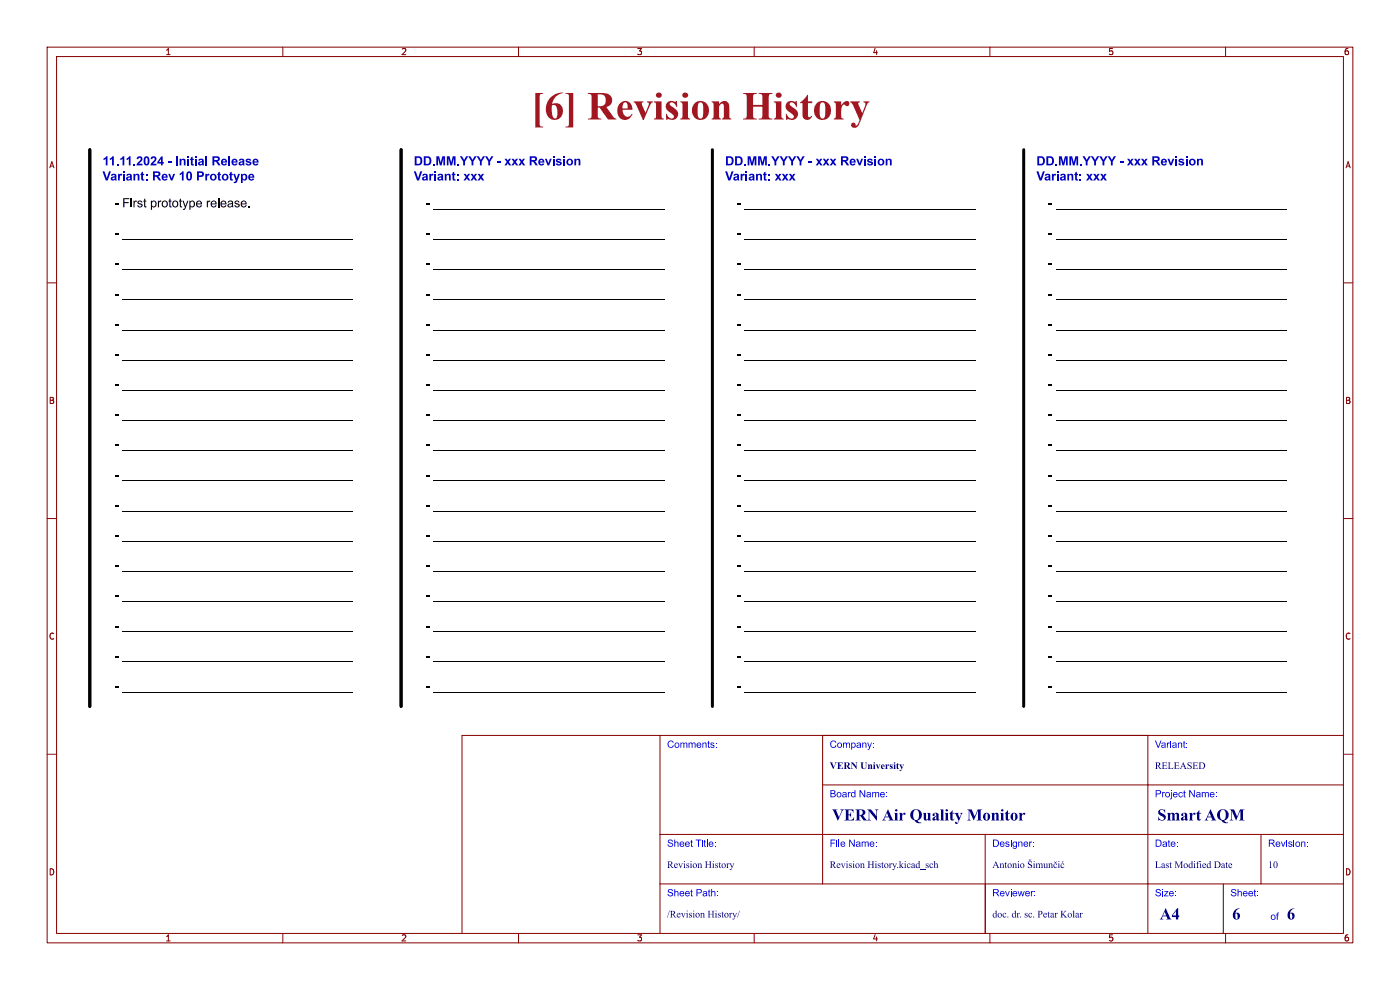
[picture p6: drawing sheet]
<svg xmlns="http://www.w3.org/2000/svg" width="297mm" height="210mm" viewBox="0 0 297 210" stroke-linecap="round" stroke-linejoin="round" font-family="sans-serif">
<g fill="none" stroke="#840000" stroke-width=".21">
<path d="M10 10h277v190h-277zM12 12h273v186h-273zM60 10v2M110 10v2M160 10v2M210 10v2M260 10v2M10 60h2M285 60h2M10 110h2M285 110h2M10 160h2"/>
<path d="M285 160h2M267.5 177v10.5M285 166.5h-41.5v31.5M285 177h-76v21M60 198v2M110 198v2M160 198v2M209 187.5h76M210 198v2M259.5 187.5v10.5M260 198v2"/>
</g>
<g fill="#00007f">
<path d="M211.3 182.7l.7 1.4h-.5l.1-.1-.1-.3h-.6l-.1 .3 .2 .1h-.5l.4-.5h.5l-.2-.6-.3 .6z"/>
<path d="M212 183.3l.4-.2v.2l.4-.1 .3 .9h-.5l.2-.1v-.5a.2 .2 0 0 0-.2-.2 .2 .2 0 0 0-.2 .1v.6l.1 .1h-.4l.1-.6z"/>
<path d="M213.4 182.9v.3h.2h-.2v.7h.3l-.3 .3-.1-.2-.1-.8h-.1z"/>
<path d="M213.9 183.3a.47 .47 0 0 1 .7 .1 .47 .47 0 0 1-.3 .7 .47 .47 0 0 1-.6-.5h.2a.34 .34 0 0 0 .1 .4 .34 .34 0 0 0 .5-.1 .34 .34 0 0 0-.1-.4l-.2-.3-.3 .4h-.2z"/>
<path d="M214.7 183.3l.4-.2v.2l.4-.1 .3 .9h-.5l.1-.1v-.5a.2 .2 0 0 0-.1-.2 .2 .2 0 0 0-.2 .1v.6l.1 .1h-.5l.2-.6z"/>
<path d="M215.8 183.3l.4-.2v.9l.1 .1h-.5l.2-.1v-.5z"/>
<path d="M216.6 183.3a.47 .47 0 0 1 .7 .1 .47 .47 0 0 1-.3 .7 .47 .47 0 0 1-.6-.5h.2a.34 .34 0 0 0 .1 .4 .34 .34 0 0 0 .5-.1 .34 .34 0 0 0-.1-.4l-.3-.3-.2 .4h-.2z"/>
<path d="M218.2 182.8l.7-.1-.1 .5a.28 .28 0 0 0-.2-.5 .28 .28 0 0 0-.2 .5 .5 .5 0 0 1 .5 .3 .5 .5 0 0 1-.2 .6l-.6 .1v-.5a.39 .39 0 0 0 .3 .3 .39 .39 0 0 0 .4-.2l-.1-.2a.57 .57 0 0 1-.5-.8z"/>
<path d="M218.2 182.2l.3 .3 .3-.3-.2 .4h-.2z"/>
<path d="M219.1 183.3l.4-.2v.9l.1 .1h-.4l.1-.1v-.5z"/>
<path d="M219.7 183.3l.3-.2v.2l.3-.2 .3 .2 .4-.1 .3 .9h-.5l.2-.1v-.5l-.2-.2-.2 .1v.6l.1 .1h-.4l.1-.1v-.5l-.1-.2-.3 .1v.6l.2 .1h-.5l.1-.6z"/>
<path d="M221.3 183.2h.3v.7l.2 .1 .2-.1v-.6l-.1-.1h.3v.7l.2 .1-.4 .2v-.2l-.4 .1-.1-.8z"/>
<path d="M222.4 183.3l.3-.2v.2l.4-.1 .3 .9h-.5l.2-.1v-.5a.2 .2 0 0 0-.2-.2 .2 .2 0 0 0-.2 .1v.6l.1 .1h-.4l.1-.6z"/>
<path d="M223.6 183.3l.5-.1 .1 .1-.1 .1a.31 .31 0 0 0-.4-.1 .31 .31 0 0 0 0 .5l.2 .2 .3-.2a.43 .43 0 0 1-.6 .3 .43 .43 0 0 1 0-.8z"/>
<path d="M223.6 182.7l.3 .2 .3-.2-.2 .3h-.2z"/>
<path d="M224.4 183.3l.3-.2v.9l.2 .1h-.5l.1-.1 .1-.5z"/>
<path d="M225.1 183.3l.5-.1 .2 .1-.1 .1a.31 .31 0 0 0-.5-.1 .31 .31 0 0 0 0 .5l.3 .2 .3-.2a.43 .43 0 0 1-.7 .3 .43 .43 0 0 1 0-.8z"/>
<path d="M225.4 182.7h.2l-.3 .3z"/>
<circle cx="216.1" cy="182.8" r=".11"/>
<circle cx="219.4" cy="182.8" r=".11"/>
<circle cx="224.6" cy="182.8" r=".11"/>
</g>
<path d="M140 156v42M174.5 156v31.5M243.5 156v10.5h-69M285 156h-187v42M140 177h69M140 187.5h69v10.5" fill="none" stroke="#840000" stroke-width=".21"/>
<g fill="#0000c2">
<path d="M88 33.1h.7a.97 .97 0 0 1 .9 1 .97 .97 0 0 1-.9 1h-.7v-.3h.7a.66 .66 0 0 0 .5-.8 .66 .66 0 0 0-.8-.5v1.3h-.4z"/>
<path d="M89.9 33.1h.7a.97 .97 0 0 1 .9 1 .97 .97 0 0 1-.9 1h-.7v-.3h.7a.66 .66 0 0 0 .5-.8 .66 .66 0 0 0-.8-.5v1.3h-.4z"/>
<path d="M92.6 33.1h.5l.4 1.4 .3-1.4h.6v2h-.3v-1.5l-.4 1.5h-.4l-.4-1.5v1.5h-.3z"/>
<path d="M94.8 33.1h.6l.3 1.4 .4-1.4h.5v2h-.3v-1.5l-.4 1.5h-.4l-.4-1.5v1.5h-.3z"/>
<path d="M97.6 33.1h.4l.5 .8 .4-.8h.5l-.8 1.2v.8h-.3v-.8z"/>
<path d="M99.3 33.1h.5l.4 .8 .5-.8h.4l-.7 1.2v.8h-.4v-.8z"/>
<path d="M101.1 33.1h.5l.4 .8 .5-.8h.4l-.7 1.2v.8h-.4v-.8z"/>
<path d="M102.9 33.1h.4l.5 .8 .4-.8h.5l-.7 1.2v.8h-.4v-.8z"/>
<path d="M112.4 33.1h.8a.56 .56 0 0 1 .7 .4 .56 .56 0 0 1-.5 .7l.7 .9h-.5l-.4-.7-.3-.1-.1 .8h-.4v-1.1h.7a.29 .29 0 0 0 .4-.4 .29 .29 0 0 0-.4-.1h-.3v.5h-.4z"/>
<path d="M117.3 33.1h.3v.4h-.3z"/>
<path d="M119.5 33.1h.4v.4h-.4z"/>
<path d="M87.8 36.3h.4l.5 1.5 .5-1.5h.4l-.7 2h-.4z"/>
<path d="M96 36.6l.4-.2v.5h.2v.3h-.2v.8h.2l.1 .3h-.2a.39 .39 0 0 1-.4-.1 .39 .39 0 0 1-.1-.4v-.6h-.2z"/>
</g>
<g fill="#000">
<path d="M24.4 49.6h.7v.2h-.7zM24.4 56h.7v.2h-.7zM26.1 42h1.3v.3h-1v.6h.9v.2h-.9v.9h-.3zM27.7 42h.3v.3h-.3zM30.6 42.2l.2-.1v.5h.2v.2h-.2v.8l.3 .4-.5-.1v-1.1h-.2zM35.9 42.2l.2-.1v.5h.3v.2h-.3v.8l.3 .4-.5-.1v-1.1h-.2v-.2h.2zM38.1 42.2l.3-.1v.5h.2v.2h-.2v.8l.2 .4-.4-.1-.1-1.1h-.1v-.2h.1zM46.2 42h.3v2h-.3zM24.4 62.4h.7v.2h-.7zM24.4 68.8h.7v.2h-.7zM24.4 75.2h.7v.2h-.7zM24.4 81.6h.7v.2h-.7z"/>
<path d="M24.4 88h.7v.2h-.7zM24.4 94.4h.7v.2h-.7zM24.4 100.8h.7v.2h-.7zM24.4 107.2h.7v.2h-.7zM24.4 113.6h.7v.2h-.7zM24.4 120h.7v.2h-.7zM24.4 126.4h.7v.2h-.7zM24.4 132.8h.7v.2h-.7zM24.4 139.2h.7v.2h-.7zM24.4 145.6h.7v.2h-.7z"/>
</g>
<g fill="#0000c2">
<path d="M22 33.6l.5-.5h.3v2h-.4v-1.4l-.4 .3z"/>
<path d="M23.3 33.6l.5-.5h.3v2h-.3v-1.4l-.5 .3z"/>
<path d="M24.8 34.7h.3v.4h-.3z"/>
<path d="M25.5 33.6l.6-.5h.3v2h-.4v-1.4l-.5 .3z"/>
<path d="M26.9 33.6l.5-.5h.3v2h-.4v-1.4l-.4 .3z"/>
<path d="M28.3 34.7h.4v.4h-.4z"/>
<path d="M29.2 33.3a.66 .66 0 0 1 1 .2 .66 .66 0 0 1-.4 .9l-.3 .3h.7v.4h-1.3l.2-.4a1.51 1.51 0 0 0 .7-1.2 .27 .27 0 0 0-.3 0 .27 .27 0 0 0-.2 .3l-.3-.1z"/>
<path d="M30.7 33.3a.72 .72 0 0 1 .9 .1 .72 .72 0 0 1 .1 .8 .67 .67 0 0 1-.7 .9 .67 .67 0 0 1-.5-1h.4v.3a.28 .28 0 0 0 .3 .4 .28 .28 0 0 0 .1-.5v-.5a.28 .28 0 0 0-.3-.3 .28 .28 0 0 0-.1 .4v.2h-.4z"/>
<path d="M32.1 33.3a.66 .66 0 0 1 1.1 .2 .66 .66 0 0 1-.4 .9l-.3 .3h.7v.4h-1.3l.1-.4a1.51 1.51 0 0 0 .8-1.2 .27 .27 0 0 0-.3 0 .27 .27 0 0 0-.2 .3l-.4-.1z"/>
<path d="M34.2 33.2h.3v1.2h.2v.3h-.2v.4h-.3v-.4h-.8v-.3h.8v-.7l-.5 .7h-.3z"/>
<path d="M35.7 34.2h.7v.4h-.7z"/>
<path d="M37.4 33.1h.3v2h-.3z"/>
<path d="M38.1 33.7h.3v.2a.5 .5 0 0 1 .6-.2 .5 .5 0 0 1 .4 .5v.9h-.4v-.7a.32 .32 0 0 0-.3-.5 .32 .32 0 0 0-.2 .5v.7h-.4z"/>
<path d="M39.7 33.1h.4v.4h-.4z"/>
<path d="M39.7 33.7h.4v1.4h-.4z"/>
<path d="M40.5 33.4l.4-.2v.5h.2v.3h-.2v.8h.2v.3h-.2a.39 .39 0 0 1-.3-.1 .39 .39 0 0 1-.1-.4v-.6h-.2z"/>
<path d="M41.4 33.1h.3v.4h-.3z"/>
<path d="M41.4 33.7h.3v1.4h-.3z"/>
<path d="M42.2 33.8a.62 .62 0 0 1 .6-.1 .62 .62 0 0 1 .4 .5l.1 .9h-.4v-.2l-.6 .2-.3-.4 .7 .1 .2-.4-.5 .3h-.4l.1-.2 .8-.4-.2-.2-.3 .2-.4-.1z"/>
<path d="M43.6 33.1h.4v2h-.4z"/>
<path d="M45.1 33.1h.8a.56 .56 0 0 1 .7 .4 .56 .56 0 0 1-.5 .7l.7 .9h-.5l-.5-.7-.3-.1v.8h-.4v-1.1h.7a.29 .29 0 0 0 .4-.4 .29 .29 0 0 0-.4-.1h-.3v.5h-.4z"/>
<path d="M47.1 33.9a.67 .67 0 0 1 .8-.2 .67 .67 0 0 1 .3 .8h-.9a.28 .28 0 0 0 .1 .3 .28 .28 0 0 0 .4-.1h.4a.68 .68 0 0 1-.9 .4 .68 .68 0 0 1-.4-.9h.9a.28 .28 0 0 0-.3-.3 .28 .28 0 0 0-.2 .3h-.4z"/>
<path d="M48.5 33.1h.3v2h-.3z"/>
<path d="M49.3 33.9a.67 .67 0 0 1 .8-.2 .67 .67 0 0 1 .3 .8h-.9a.28 .28 0 0 0 .2 .3 .28 .28 0 0 0 .3-.1h.4a.68 .68 0 0 1-.9 .4 .68 .68 0 0 1-.4-.9h.9a.28 .28 0 0 0-.2-.3 .28 .28 0 0 0-.3 .3h-.4z"/>
<path d="M50.8 33.8a.62 .62 0 0 1 .6-.1 .62 .62 0 0 1 .4 .5l.1 .9h-.4v-.2l-.6 .2-.3-.4 .7 .1 .2-.4-.5 .3h-.4l.1-.2 .8-.4-.2-.2-.3 .2-.4-.1z"/>
<path d="M52.2 33.8l.7-.1 .4 .3h-.4a.23 .23 0 0 0-.2-.1 .23 .23 0 0 0-.2 .2h.1a.53 .53 0 0 1 .6 .3 .53 .53 0 0 1-.1 .6l-.5 .1-.4-.2-.1-.2 .3-.1 .3 .2 .3-.1-.6-.2a.39 .39 0 0 1-.2-.7z"/>
<path d="M53.7 33.9a.67 .67 0 0 1 .8-.2 .67 .67 0 0 1 .4 .8h-1a.28 .28 0 0 0 .2 .3 .28 .28 0 0 0 .4-.1h.3a.68 .68 0 0 1-.8 .4 .68 .68 0 0 1-.4-.9h.9a.28 .28 0 0 0-.3-.3 .28 .28 0 0 0-.3 .3h-.3z"/>
<path d="M21.7 36.3h.5l.5 1.5 .4-1.5h.4l-.7 2h-.4z"/>
<path d="M26.1 36.3h.4v.4h-.4z"/>
<path d="M30 36.6l.3-.2v.5h.3v.3h-.3v.8h.3v.3h-.2a.39 .39 0 0 1-.4-.1 .39 .39 0 0 1 0-.4v-.6h-.2z"/>
<path d="M32.5 36.3h.8a.56 .56 0 0 1 .7 .4 .56 .56 0 0 1-.5 .7l.7 .9h-.5l-.5-.7-.3-.1v.8h-.4v-1.1h.7a.29 .29 0 0 0 .4-.4 .29 .29 0 0 0-.4-.1h-.3v.5h-.4z"/>
<path d="M38.1 36.8l.6-.5h.3v2h-.4v-1.4l-.5 .3z"/>
<path d="M39.8 36.5a.72 .72 0 0 1 .8 .1 .72 .72 0 0 1 .1 .8 .67 .67 0 0 1-.7 .9 .67 .67 0 0 1-.5-1h.4v.3a.28 .28 0 0 0 .3 .4 .28 .28 0 0 0 .2-.5l-.1-.5a.28 .28 0 0 0-.3-.3 .28 .28 0 0 0-.1 .4v.2h-.4z"/>
<path d="M41.8 36.3h.6a.63 .63 0 0 1 .9 .6 .63 .63 0 0 1-.9 .6h-.2v.8h-.4v-1.1h.9a.3 .3 0 0 0 .1-.4 .3 .3 0 0 0-.4-.1h-.2v.5h-.4z"/>
<path d="M46.3 36.6l.3-.2v.5h.3v.3h-.3v.8h.3v.3h-.2a.39 .39 0 0 1-.4-.1 .39 .39 0 0 1 0-.4v-.6h-.2z"/>
<path d="M48.8 36.6l.3-.2v.5h.3v.3h-.3l.1 .8h.2v.3h-.2a.39 .39 0 0 1-.4-.1 .39 .39 0 0 1 0-.4v-.6h-.2z"/>
</g>
<g fill="#000">
<path d="M222.5 43.2h.7v.2h-.7zM222.5 49.6h.7v.2h-.7zM222.5 56h.7v.2h-.7zM222.5 62.4h.7v.2h-.7zM222.5 68.8h.7v.2h-.7zM222.5 75.2h.7v.2h-.7zM222.5 81.6h.7v.2h-.7zM222.5 88h.7v.2h-.7zM222.5 94.4h.7v.2h-.7zM222.5 100.8h.7v.2h-.7zM222.5 107.2h.7v.2h-.7zM222.5 113.6h.7v.2h-.7z"/>
<path d="M222.5 120h.7v.2h-.7zM222.5 126.4h.7v.2h-.7zM222.5 132.8h.7v.2h-.7zM222.5 139.2h.7v.2h-.7zM222.5 145.6h.7v.2h-.7z"/>
</g>
<g fill="#0000c2">
<path d="M220.1 33.1h.7a.97 .97 0 0 1 .9 1 .97 .97 0 0 1-.9 1h-.7v-.3h.6a.66 .66 0 0 0 .6-.8 .66 .66 0 0 0-.9-.5v1.3h-.3z"/>
<path d="M222 33.1h.7a.97 .97 0 0 1 .9 1 .97 .97 0 0 1-.9 1h-.7v-.3h.7a.66 .66 0 0 0 .5-.8 .66 .66 0 0 0-.8-.5v1.3h-.4z"/>
<path d="M224.6 33.1h.6l.4 1.4 .3-1.4h.6v2h-.4v-1.5l-.3 1.5h-.4l-.4-1.5v1.5h-.4z"/>
<path d="M226.9 33.1h.5l.4 1.4 .3-1.4h.6v2h-.3v-1.5l-.4 1.5h-.4l-.4-1.5v1.5h-.3z"/>
<path d="M229.6 33.1h.5l.4 .8 .5-.8h.4l-.7 1.2v.8h-.4v-.8z"/>
<path d="M231.4 33.1h.5l.4 .8 .5-.8h.4l-.7 1.2v.8h-.4v-.8z"/>
<path d="M233.2 33.1h.4l.5 .8 .4-.8h.5l-.7 1.2v.8h-.4v-.8z"/>
<path d="M235 33.1h.4l.5 .8 .4-.8h.5l-.7 1.2v.8h-.4v-.8z"/>
<path d="M244.5 33.1h.8a.56 .56 0 0 1 .7 .4 .56 .56 0 0 1-.5 .7l.7 .9h-.5l-.5-.7-.3-.1-.1 .8h-.3v-1.1h.7a.29 .29 0 0 0 .4-.4 .29 .29 0 0 0-.5-.1h-.3v.5h-.3z"/>
<path d="M249.3 33.1h.4v.4h-.4z"/>
<path d="M251.6 33.1h.3v.4h-.3z"/>
<path d="M219.9 36.3h.4l.5 1.5 .4-1.5h.5l-.7 2h-.4z"/>
<path d="M228.1 36.6l.3-.2v.5h.3v.3h-.3l.1 .8h.2v.3h-.2a.39 .39 0 0 1-.4-.1 .39 .39 0 0 1 0-.4v-.6h-.2z"/>
<path d="M154 33.1h.7a.97 .97 0 0 1 .9 1 .97 .97 0 0 1-.8 1h-.8v-.3h.7a.66 .66 0 0 0 .5-.8 .66 .66 0 0 0-.8-.5v1.3h-.4z"/>
<path d="M155.9 33.1h.8a.97 .97 0 0 1 .9 1 .97 .97 0 0 1-.9 1h-.8v-.3h.7a.66 .66 0 0 0 .5-.8 .66 .66 0 0 0-.8-.5v1.3h-.4z"/>
<path d="M158.6 33.1h.6l.3 1.4 .4-1.4h.6v2h-.4v-1.5l-.4 1.5h-.4l-.3-1.5v1.5h-.4z"/>
<path d="M160.8 33.1h.6l.4 1.4 .3-1.4h.6v2h-.4v-1.5l-.4 1.5h-.3l-.4-1.5v1.5h-.4z"/>
<path d="M163.6 33.1h.4l.5 .8 .4-.8h.5l-.7 1.2v.8h-.4v-.8z"/>
<path d="M165.4 33.1h.4l.5 .8 .4-.8h.5l-.7 1.2v.8h-.4v-.8z"/>
<path d="M167.2 33.1h.4l.5 .8 .4-.8h.4l-.7 1.2v.8h-.3v-.8z"/>
<path d="M168.9 33.1h.5l.4 .8 .5-.8h.4l-.7 1.2v.8h-.4v-.8z"/>
<path d="M178.4 33.1h.8a.56 .56 0 0 1 .8 .4 .56 .56 0 0 1-.5 .7l.6 .9h-.4l-.5-.7-.3-.1-.1 .8h-.4v-1.1h.8a.29 .29 0 0 0 .4-.4 .29 .29 0 0 0-.5-.1h-.3v.5h-.4z"/>
<path d="M183.3 33.1h.4v.4h-.4z"/>
<path d="M185.5 33.1h.4v.4h-.4z"/>
<path d="M153.8 36.3h.4l.5 1.5 .5-1.5h.4l-.7 2h-.4z"/>
<path d="M162 36.6l.4-.2v.5h.3v.3h-.3v.8h.3v.3h-.2a.39 .39 0 0 1-.4-.1 .39 .39 0 0 1-.1-.4v-.6h-.1z"/>
</g>
<g fill="#000">
<path d="M90.4 43.2h.7v.2h-.7zM90.4 49.6h.7v.2h-.7zM90.4 56h.7v.2h-.7zM156.5 43.2h.7v.2h-.7zM156.5 49.6h.7v.2h-.7zM156.5 56h.7v.2h-.7zM90.4 62.4h.7v.2h-.7zM90.4 68.8h.7v.2h-.7zM90.4 75.2h.7v.2h-.7zM156.5 62.4h.7v.2h-.7zM156.5 68.8h.7v.2h-.7zM156.5 75.2h.7v.2h-.7z"/>
<path d="M90.4 81.6h.7v.2h-.7zM90.4 88h.7v.2h-.7zM90.4 94.4h.7v.2h-.7zM156.5 81.6h.7v.2h-.7zM156.5 88h.7v.2h-.7zM156.5 94.4h.7v.2h-.7zM90.4 100.8h.7v.2h-.7zM90.4 107.2h.7v.2h-.7zM90.4 113.6h.7v.2h-.7zM156.5 100.8h.7v.2h-.7zM156.5 107.2h.7v.2h-.7zM156.5 113.6h.7v.2h-.7z"/>
<path d="M90.4 120h.7v.2h-.7zM90.4 126.4h.7v.2h-.7zM90.4 132.8h.7v.2h-.7zM90.4 139.2h.7v.2h-.7zM156.5 120h.7v.2h-.7zM156.5 126.4h.7v.2h-.7zM156.5 132.8h.7v.2h-.7zM156.5 139.2h.7v.2h-.7zM90.4 145.6h.7v.2h-.7zM156.5 145.6h.7v.2h-.7z"/>
</g>
<path d="M19 31.8v118.1M85.1 31.8v118.1M151.1 31.8v118.1M217.2 31.8v118.1" fill="none" stroke="#000" stroke-width=".63"/>
<text font-size="8.4" fill="#a21622" x="112.7" y="27.5">[6] RevisionHistory</text>
<g font-size="3.5" fill="#00007f">
<text x="176.5" y="175">VERN Air QualityMonitor</text>
<text x="245.5" y="175">SmartAQM</text>
<text x="246" y="196">A4</text>
<text x="261.4" y="196">6</text>
<text x="273" y="196">6</text>
</g>
<g font-size="2.7" fill="#0000c2">
<text x="21.7" y="39.4">Variant: Rev 10 Prototype</text>
<text x="87.8" y="36.2">DD.MM.YYYY - xxx Revision</text>
<text x="87.8" y="39.4">Variant: xxx</text>
<text x="153.8" y="36.2">DD.MM.YYYY - xxx Revision</text>
<text x="153.8" y="39.4">Variant: xxx</text>
<text x="219.9" y="36.2">DD.MM.YYYY - xxx Revision</text>
<text x="219.9" y="39.4">Variant: xxx</text>
</g>
<g font-size="2.7">
<text x="24.3" y="45.1">- First prototype release.</text>
<text x="90.3" y="45.1">- _________________________________</text>
<text x="156.4" y="45.1">- _________________________________</text>
<text x="222.4" y="45.1">- _________________________________</text>
<text x="24.3" y="51.5">- _________________________________</text>
<text x="90.3" y="51.5">- _________________________________</text>
<text x="156.4" y="51.5">- _________________________________</text>
<text x="222.4" y="51.5">- _________________________________</text>
<text x="24.3" y="57.9">- _________________________________</text>
<text x="90.3" y="57.9">- _________________________________</text>
<text x="156.4" y="57.9">- _________________________________</text>
<text x="222.4" y="57.9">- _________________________________</text>
<text x="24.3" y="64.3">- _________________________________</text>
<text x="90.3" y="64.3">- _________________________________</text>
<text x="156.4" y="64.3">- _________________________________</text>
<text x="222.4" y="64.3">- _________________________________</text>
<text x="24.3" y="70.7">- _________________________________</text>
<text x="90.3" y="70.7">- _________________________________</text>
<text x="156.4" y="70.7">- _________________________________</text>
<text x="222.4" y="70.7">- _________________________________</text>
<text x="24.3" y="77.1">- _________________________________</text>
<text x="90.3" y="77.1">- _________________________________</text>
<text x="156.4" y="77.1">- _________________________________</text>
<text x="222.4" y="77.1">- _________________________________</text>
<text x="24.3" y="83.5">- _________________________________</text>
<text x="90.3" y="83.5">- _________________________________</text>
<text x="156.4" y="83.5">- _________________________________</text>
<text x="222.4" y="83.5">- _________________________________</text>
<text x="24.3" y="89.9">- _________________________________</text>
<text x="90.3" y="89.9">- _________________________________</text>
<text x="156.4" y="89.9">- _________________________________</text>
<text x="222.4" y="89.9">- _________________________________</text>
<text x="24.3" y="96.3">- _________________________________</text>
<text x="90.3" y="96.3">- _________________________________</text>
<text x="156.4" y="96.3">- _________________________________</text>
<text x="222.4" y="96.3">- _________________________________</text>
<text x="24.3" y="102.7">- _________________________________</text>
<text x="90.3" y="102.7">- _________________________________</text>
<text x="156.4" y="102.7">- _________________________________</text>
<text x="222.4" y="102.7">- _________________________________</text>
<text x="24.3" y="109.1">- _________________________________</text>
<text x="90.3" y="109.1">- _________________________________</text>
<text x="156.4" y="109.1">- _________________________________</text>
<text x="222.4" y="109.1">- _________________________________</text>
<text x="24.3" y="115.5">- _________________________________</text>
<text x="90.3" y="115.5">- _________________________________</text>
<text x="156.4" y="115.5">- _________________________________</text>
<text x="222.4" y="115.5">- _________________________________</text>
<text x="24.3" y="121.9">- _________________________________</text>
<text x="90.3" y="121.9">- _________________________________</text>
<text x="156.4" y="121.9">- _________________________________</text>
<text x="222.4" y="121.9">- _________________________________</text>
<text x="24.3" y="128.3">- _________________________________</text>
<text x="90.3" y="128.3">- _________________________________</text>
<text x="156.4" y="128.3">- _________________________________</text>
<text x="222.4" y="128.3">- _________________________________</text>
<text x="24.3" y="134.7">- _________________________________</text>
<text x="90.3" y="134.7">- _________________________________</text>
<text x="156.4" y="134.7">- _________________________________</text>
<text x="222.4" y="134.7">- _________________________________</text>
<text x="24.3" y="141.1">- _________________________________</text>
<text x="90.3" y="141.1">- _________________________________</text>
<text x="156.4" y="141.1">- _________________________________</text>
<text x="222.4" y="141.1">- _________________________________</text>
<text x="24.3" y="147.5">- _________________________________</text>
<text x="90.3" y="147.5">- _________________________________</text>
<text x="156.4" y="147.5">- _________________________________</text>
<text x="222.4" y="147.5">- _________________________________</text>
</g>
<g font-size="2.1" fill="#00f">
<text x="141.5" y="159.2">Comments:</text>
<text x="176" y="159.2">Company:</text>
<text x="245" y="159.2">Variant:</text>
<text x="176" y="169.7">Board Name:</text>
<text x="245" y="169.7">Project Name:</text>
<text x="141.5" y="180.2">Sheet Title:</text>
<text x="176" y="180.2">File Name:</text>
<text x="210.5" y="180.2">Designer:</text>
<text x="245" y="180.2">Date:</text>
<text x="269" y="180.2">Revision:</text>
<text x="141.5" y="190.7">Sheet Path:</text>
<text x="210.5" y="190.7">Reviewer:</text>
<text x="245" y="190.7">Size:</text>
<text x="261" y="190.7">Sheet:</text>
<text x="269.5" y="195.7">of</text>
</g>
<g font-size="2.1" fill="#00007f">
<text x="176" y="163.7">VERN University</text>
<text x="245" y="163.7">RELEASED</text>
<text x="141.5" y="184.7">RevisionHistory</text>
<text x="176" y="184.7">RevisionHistory.kicad_sch</text>
<text x="245" y="184.7">LastModified Date</text>
<text x="269" y="184.7">10</text>
<text x="141.5" y="195.2">/RevisionHistory/</text>
<text x="210.5" y="195.2">doc.dr.sc.PetarKolar</text>
</g>
<g font-size="1.8" fill="#840000">
<text x="35" y="11.9">1</text>
<text x="85" y="11.9">2</text>
<text x="135" y="11.9">3</text>
<text x="185" y="11.9">4</text>
<text x="235" y="11.9">5</text>
<text x="285" y="11.9">6</text>
<text x="10.3" y="35.9">A</text>
<text x="285.3" y="35.9">A</text>
<text x="10.3" y="85.9">B</text>
<text x="285.3" y="85.9">B</text>
<text x="10.3" y="135.9">C</text>
<text x="285.3" y="135.9">C</text>
<text x="10.3" y="185.9">D</text>
<text x="285.3" y="185.9">D</text>
<text x="35" y="199.9">1</text>
<text x="85" y="199.9">2</text>
<text x="135" y="199.9">3</text>
<text x="185" y="199.9">4</text>
<text x="235" y="199.9">5</text>
<text x="285" y="199.9">6</text>
</g>
</svg>
